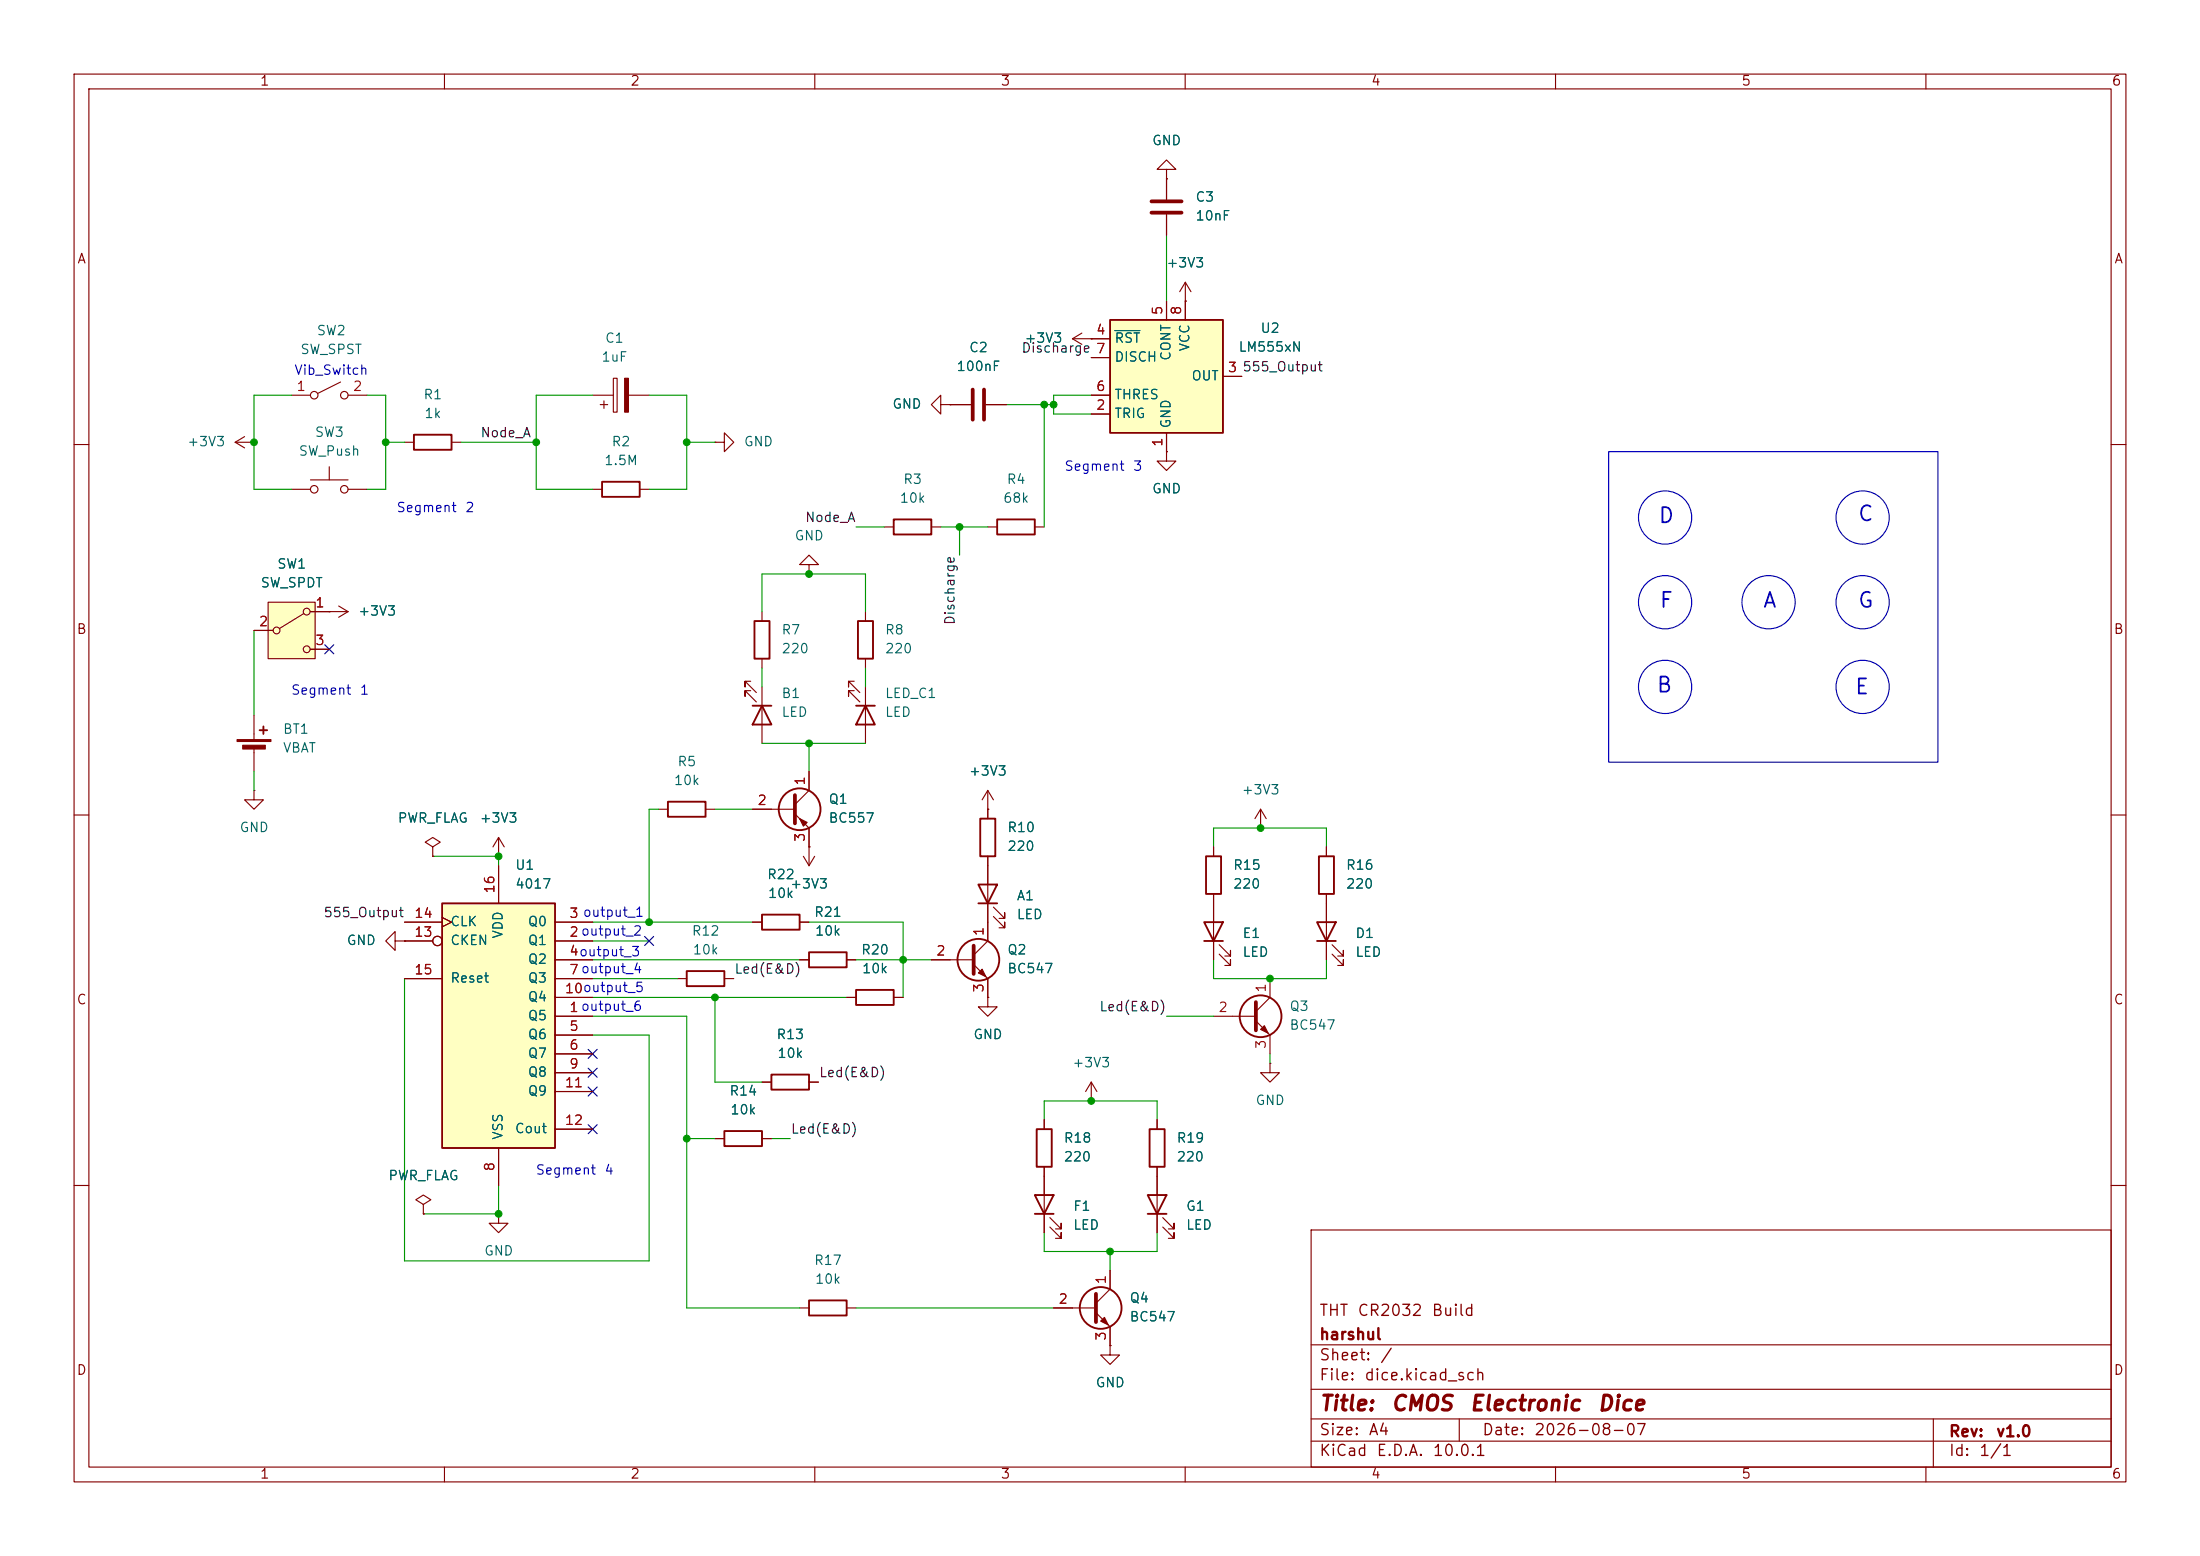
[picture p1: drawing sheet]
<svg xmlns="http://www.w3.org/2000/svg" width="297mm" height="210mm" viewBox="0 0 297 210" stroke-linecap="round" stroke-linejoin="round" font-family="sans-serif">
<g fill="none" stroke="#840000" stroke-width=".15">
<path d="M10 10h277v190h-277zM12 12h273v186h-273zM60 10v2M110 10v2M160 10v2M210 10v2M260 10v2M157.5 22.9h1.2l-1.2-1.3-1.3 1.3h1.3v1.2M157.5 24.1h.1M10 60h2M80 66h1.3M86.4 66h1.2"/>
<path d="M285 60h2M44.4 82.6h.1M44.4 82.6h2.6M45.7 81.8l1.3 .8M47 82.6l-1.3 .7M10 110h2M133.3 109.2v1.3M133.3 115.6v1.2M170.2 111.8h.1M170.2 109.2l-.8 1.3M170.2 109.2l.7 1.3M170.2 109.2v2.6"/>
<path d="M179.1 114.3v1.3M285 110h2M179.1 120.7v1.2M156.2 151.1v1.3M156.2 157.5v8.9M10 160h2M157 165.6l1.5 1.5v-.7v.7h-.8M157 164.3l1.5 1.6v-.8v.8h-.8M177 166h108v32h-108zM285 160h2M60 198v2M110 198v2"/>
<path d="M160 198v2M177 194.5h108M177 191.5h108M177 187.5h108M177 181.5h108M197 191.5v3M210 198v2M260 198v2M261 191.5v6.5"/>
</g>
<path d="M81.3 65h5.1v2.1h-5.1zM132.3 110.5h2.1v5.1h-2.1zM178.1 115.6h2v5.1h-2zM155.2 152.4h2v5.1h-2zM154.9 161.3h2.6l-1.3 2.5zM154.9 163.8h2.6" fill="none" stroke="#840000" stroke-width=".25"/>
<path d="M36.2 81.3h6.3v7.6h-6.3z" fill="#ffffc2"/>
<g fill="none" stroke="#840000" stroke-width=".15">
<path d="M157.5 24.1v2.8M157.5 29v2.8M160 38.1l-.7 1.3M160 38.1l.8 1.3M160 38.1v2.5M31.7 59.7h2.6M31.7 59.7l1.3 .8M33 58.9l-1.3 .8M34.3 59.7h.1M39.4 53.3h2.5M46 51.6l-3.1 1.5M47 53.3h2.5"/>
<path d="M54.6 59.7h1.3M61 59.7h1.2M144.8 45.7l1.2 .8M144.8 45.7h2.5M146 45l-1.2 .7M147.3 45.7h.1M160 40.6h.1M39.4 66h2.5M41.9 64.8h5.1M44.4 63v1.8M47 66h2.5M119.4 71.1h1.2"/>
<path d="M125.7 71.1h1.3M34.3 85.1h2.5M36.2 81.3h6.3v7.6h-6.3zM41 82.8l-3.3 2M41.9 82.6h2.5M41.9 87.6h2.5M53.3 127v-1.3l-1.2 1.3 1.2 1.3v-1.3h1.3M54.6 127h.1M107.9 129.5h1.3M114.3 134.6h1.3M114.3 129.5h1.3M120.6 134.6h1.3"/>
<path d="M96.5 153.7h1.3M102.9 153.7h1.2M102.9 146.1h1.2M109.2 146.1h1.3M141 158.8v7.6M107.9 176.5h1.3M114.3 176.5h1.3M141.7 165.6l1.6 1.5v-.7v.7h-.8M141.7 164.3l1.6 1.6v-.8v.8h-.8M142.2 176.5h5.8M148 177.2l1.9 1.9v2.5M149.9 171.5v2.5l-1.9 1.9"/>
<path d="M149.9 181.6v1.3h1.2l-1.2 1.3-1.3-1.3h1.3M149.9 181.6h.1"/>
<circle cx="42.4" cy="53.3" r=".51"/>
<circle cx="46.5" cy="53.3" r=".51"/>
<circle cx="42.4" cy="66" r=".51"/>
<circle cx="46.5" cy="66" r=".51"/>
<circle cx="37.3" cy="85.1" r=".46"/>
<circle cx="41.4" cy="87.6" r=".46"/>
<circle cx="41.4" cy="82.6" r=".46"/>
</g>
<path d="M155.4 27.2h4.1M155.4 28.7h4.1M148 174.6v3.8" fill="none" stroke="#840000" stroke-width=".51"/>
<g fill="none" stroke="#840000" stroke-width=".25">
<path d="M55.9 58.7h5.1v2h-5.1zM120.6 70.1h5.1v2h-5.1zM109.2 128.5h5.1v2.1h-5.1zM115.6 133.6h5v2h-5zM97.8 152.7h5.1v2h-5.1zM104.1 145h5.1v2.1h-5.1zM109.2 175.5h5.1v2h-5.1zM139.7 161.3h2.5l-1.2 2.5zM139.7 163.8h2.5"/>
<circle cx="148.6" cy="176.5" r="2.82"/>
</g>
<path d="M148.6 178.3l.5-.5 .5 1z" fill="#840000" stroke="#840000" stroke-width=".15"/>
<path d="M149.9 43.2h15.2v15.2h-15.2z" fill="#ffffc2"/>
<g fill="none" stroke="#840000" stroke-width=".25">
<path d="M149.9 43.2h15.2v15.2h-15.2zM35.1 98.6h1M35.6 98v1.1M101.6 95.3h2.5M102.9 95.3l1.2 2.5h-2.5zM115.6 95.3h2.5M115.8 83.8h2.1v5.1h-2.1zM116.8 95.3l1.3 2.5h-2.5zM90.2 108.2h5v2h-5zM132.1 119.4h2.5l-1.3 2.5zM92.7 131.1h5.1v2h-5.1zM102.9 123.4h5v2.1h-5z"/>
<path d="M132.1 121.9h2.5M140 152.4h2v5.1h-2z"/>
<circle cx="107.9" cy="109.2" r="2.82"/>
<circle cx="132.1" cy="129.5" r="2.82"/>
</g>
<g fill="none" stroke="#840000" stroke-width=".15">
<path d="M147.3 55.9h2.6M147.3 45.7h2.6M147.3 53.3h2.6M147.3 48.3h2.6M157.5 40.6v2.6M157.5 58.4v2.6M160 40.6v2.6M165.1 50.8h2.5M109.2 76.2h1.3l-1.3-1.3-1.3 1.3h1.3v1.3M109.2 77.5h.1M34.3 96.5v3.3M101.3 91.9h-.7v.8v-.8l1.5 1.6"/>
<path d="M101.3 93.2h-.7v.8v-.8l1.5 1.5M102.9 92.7v7.6M115.3 91.9h-.7v.8v-.8l1.5 1.6M115.3 93.2h-.7v.8v-.8l1.5 1.5M116.8 82.6v1.2M116.8 88.9v1.3M116.8 92.7v7.6M34.3 106.7v1.3h1.3l-1.3 1.2-1.3-1.2h1.3M34.3 106.7h.1M34.3 100.8v3.3M88.9 109.2h1.3M95.2 109.2h1.3"/>
<path d="M101.6 109.2h5.7M107.3 109.9l1.9 1.9v5M108.5 115.6l.7 1.2M109.2 114.3h.1M109.2 104.1v2.6l-1.9 1.9M110 115.6l-.8 1.2M133.3 109.2h.1M133.3 106.7v2.5M133.3 116.8v10.2l-1.9 1.9M133.3 106.7l-.7 1.3M133.3 106.7l.8 1.3M91.4 132.1h1.3"/>
<path d="M97.8 132.1h1.3M101.6 124.5h1.3M107.9 124.5h1.3M125.7 129.5h5.7M131.4 130.2l1.9 1.9v2.5M133.3 134.6v1.3h1.3l-1.3 1.3-1.2-1.3h1.2M133.3 134.6h.1M134.1 123.7l1.5 1.5v-.7v.7h-.7M134.1 122.4l1.5 1.6v-.8v.8h-.7M141 151.1v1.3M141 157.5v1.3M147.3 148.6h.1"/>
<path d="M147.3 146.1l-.7 1.2M147.3 146.1l.8 1.2M147.3 146.1v2.5"/>
</g>
<path d="M150.5 44.6h3.4" fill="none" stroke="#006464" stroke-width=".15"/>
<path d="M107.3 107.3v3.8M131.4 127.6v3.8" fill="none" stroke="#840000" stroke-width=".51"/>
<g fill="#840000" stroke="#840000" stroke-width=".15">
<path d="M132.1 131.3l.5-.5 .5 1z"/>
<path d="M107.9 110.5l1.1 .5-.5 .5z"/>
<path d="M32 99.8h4.6v.3h-4.6z"/>
<path d="M32.8 100.6h3v.5h-3z"/>
</g>
<path d="M59.7 121.9h15.2v33h-15.2z" fill="#ffffc2"/>
<g fill="none" stroke="#840000" stroke-width=".25">
<path d="M134.6 70.1h5.1v2h-5.1zM101.9 83.8h2v5.1h-2zM162.8 115.6h2v5.1h-2zM59.7 121.9h15.2v33h-15.2zM162.6 124.5h2.5l-1.3 2.5zM162.6 127h2.5M177.8 124.5h2.5l-1.2 2.5zM177.8 127h2.5"/>
<circle cx="170.2" cy="137.2" r="2.82"/>
</g>
<g fill="none" stroke="#840000" stroke-width=".15">
<path d="M157.5 24.1h.1M157.5 24.1v2.8M157.5 29v2.8M80 53.3h2.8M81 54.6h1M81.5 54.1v1M82.8 51.1h.5v4.5h-.5zM84.8 53.3h2.8M96.5 59.7h1.3v-1.3l1.3 1.3-1.3 1.3v-1.3M96.5 59.7h.1M127 54.6v-1.3l-1.3 1.3 1.3 1.3v-1.3h1.3M128.3 54.6h.1"/>
<path d="M128.3 54.6h2.8M133.1 54.6h2.8M147.3 45.7h.1M147.3 53.3h2.6M147.3 55.9h2.6M147.3 45.7h2.6M147.3 48.3h2.6M157.5 40.6v2.6M157.5 58.4v2.6M160 40.6h.1M160 40.6v2.6M165.1 50.8h2.5"/>
<path d="M133.3 71.1h1.3M139.7 71.1h1.3M157.5 61v1.2h1.2l-1.2 1.3-1.3-1.3h1.3M157.5 61h.1M34.3 85.1h2.5M41.9 82.6h2.5M41.9 87.6h2.5M44.4 82.6h.1M102.9 82.6v1.2M102.9 88.9v1.3M58.4 114.3l1-.6-1-.7-1 .7 1 .6v1.3M58.4 115.6h.1"/>
<path d="M67.3 115.6h.1M67.3 113v2.6M67.3 116.8v5.1M67.3 113l-.8 1.3M67.3 113l.8 1.3M101.6 109.2h2.5M109.2 114.3h.1M109.2 104.1v2.6M109.2 111.8v2.5M133.3 109.2h.1M133.3 109.2v1.3M133.3 115.6v3.8"/>
<path d="M163.8 114.3v1.3M179.1 114.3v1.3M54.6 127h.1M54.6 127h3.8M54.6 124.5h5.1M54.6 132.1h5.1M59.7 123.8l1.3 .7-1.3 .6M74.9 137.2h5.1M74.9 127h5.1M74.9 124.5h5.1M74.9 129.5h5.1M74.9 139.7h5.1"/>
<path d="M74.9 132.1h5.1M74.9 134.6h5.1M101.6 124.5h1.3M107.9 124.5h1.3M107.9 129.5h1.3M114.3 129.5h1.3M114.3 134.6h1.3M120.6 134.6h1.3M125.7 129.5h2.6M133.3 134.6h.1M133.3 121.9v5.1M133.3 132.1v2.5"/>
<path d="M163.8 137.2h5.7M163.8 120.7v8.8M164.6 128.8l1.5 1.5v-.8v.8h-.7M164.6 127.5l1.5 1.5v-.7v.7h-.7M169.5 137.8l1.9 1.9v2.5M171.4 132.1v2.5l-1.9 1.9M179.1 120.7v8.8M179.8 128.8l1.6 1.5v-.8v.8h-.8M179.8 127.5l1.6 1.5v-.7v.7h-.8M67.3 154.9v5.1M74.9 142.2h5.1M74.9 144.8h5.1"/>
<path d="M74.9 147.3h5.1M74.9 152.4h5.1M96.5 153.7h1.3M102.9 153.7h1.2M102.9 146.1h1.2M109.2 146.1h1.3M141 151.1v1.3M141 157.5v3.8M156.2 151.1v1.3M156.2 157.5v3.8M171.4 143.5v1.3h1.3l-1.3 1.3-1.2-1.3h1.2M171.4 143.5h.1"/>
<path d="M57.1 162.6l1.1-.7-1.1-.6-1 .6 1 .7v1.2M57.1 163.8h.1M67.3 163.8v1.3h1.3l-1.3 1.3-1.3-1.3h1.3M67.3 163.8h.1M141 163.8v2.6M142.2 176.5h2.6M149.9 171.5v2.5M149.9 179.1v2.5M156.2 163.8v2.6M149.9 181.6h.1"/>
<circle cx="59.1" cy="127" r=".63"/>
</g>
<path d="M131.3 52.6v4M132.8 52.6v4M169.5 135.3v3.8" fill="none" stroke="#840000" stroke-width=".51"/>
<g fill="#840000" stroke="#840000" stroke-width=".15">
<path d="M170.2 138.9l.5-.5 .5 1z"/>
<path d="M84.3 51.1h.5v4.5h-.5z"/>
</g>
<g fill="none" stroke="#009600" stroke-width=".15">
<path d="M157.5 31.8v8.8M39.4 53.3h-5.1v12.7h5.1M49.5 53.3h2.6v12.7h-2.6M52.1 59.7h2.5M62.2 59.7h10.2M80 53.3h-7.6v12.7h7.6M87.6 53.3h5.1v12.7h-5.1M92.7 59.7h3.8M135.9 54.6h6.3M141 54.6v16.5M147.3 53.3h-5.1v2.6h5.1M115.6 71.1h3.8"/>
<path d="M127 71.1h6.3M129.5 71.1v3.8M34.3 85.1v11.4M102.9 82.6v-5.1h13.9v5.1M102.9 90.2v2.5M116.8 90.2v2.5M34.3 104.1v2.6M58.4 115.6h8.9v1.2M88.9 109.2h-1.3v15.3M96.5 109.2h5.1M102.9 100.3h13.9M109.2 100.3v3.8"/>
<path d="M163.8 114.3v-2.5h15.3v2.5M54.6 132.1v38.1h33v-30.5h-7.6M80 137.2h12.7v39.3h15.2M80 129.5h27.9M80 132.1h11.4M80 127h7.6M80 124.5h21.6M80 134.6h34.3M96.5 134.6v11.5h6.4M109.2 124.5h12.7v10.1M115.6 129.5h10.1M157.5 137.2h6.3"/>
<path d="M163.8 129.5v2.6h15.3v-2.6M92.7 153.7h3.8M104.1 153.7h2.6M141 151.1v-2.5h15.2v2.5M171.4 142.2v1.3M67.3 160v3.8h-10.2M115.6 176.5h26.6M141 166.4v2.5h15.2v-2.5M149.9 168.9v2.6"/>
</g>
<path d="M43.8 87l1.3 1.2M45.1 87l-1.3 1.2M87 126.4l1.2 1.2M88.2 126.4l-1.2 1.2M79.4 146.7l1.2 1.2M79.4 141.6l1.2 1.2M79.4 151.8l1.2 1.2M79.4 144.2l1.2 1.2M80.6 146.7l-1.2 1.2M80.6 141.6l-1.2 1.2M80.6 151.8l-1.2 1.2M80.6 144.2l-1.2 1.2" fill="none" stroke="#000084" stroke-width=".15"/>
<g fill="none" stroke="#0000c2" stroke-width=".15">
<path d="M217.2 61h44.4v41.9h-44.4z"/>
<circle cx="224.8" cy="69.8" r="3.6"/>
<circle cx="251.5" cy="69.8" r="3.6"/>
<circle cx="224.8" cy="81.3" r="3.6"/>
<circle cx="224.8" cy="92.7" r="3.6"/>
<circle cx="238.8" cy="81.3" r="3.6"/>
<circle cx="251.5" cy="92.7" r="3.6"/>
<circle cx="251.5" cy="81.3" r="3.6"/>
</g>
<path d="M150.5 44.6h3.4" fill="none" stroke="#006464" stroke-width=".15"/>
<g fill="#009600" stroke="#009600" stroke-width=".14">
<circle cx="142.2" cy="54.6" r=".46"/>
<circle cx="141" cy="54.6" r=".46"/>
<circle cx="109.2" cy="77.5" r=".46"/>
<circle cx="92.7" cy="59.7" r=".46"/>
<circle cx="109.2" cy="100.3" r=".46"/>
<circle cx="52.1" cy="59.7" r=".46"/>
<circle cx="34.3" cy="59.7" r=".46"/>
<circle cx="72.4" cy="59.7" r=".46"/>
<circle cx="147.3" cy="148.6" r=".46"/>
<circle cx="129.5" cy="71.1" r=".46"/>
<circle cx="171.4" cy="132.1" r=".46"/>
<circle cx="149.9" cy="168.9" r=".46"/>
<circle cx="170.2" cy="111.8" r=".46"/>
<circle cx="92.7" cy="153.7" r=".46"/>
<circle cx="96.5" cy="134.6" r=".46"/>
<circle cx="121.9" cy="129.5" r=".46"/>
<circle cx="67.3" cy="163.8" r=".46"/>
<circle cx="87.6" cy="124.5" r=".46"/>
<circle cx="67.3" cy="115.6" r=".46"/>
</g>
<g font-size="2" fill="#0000c2">
<text x="223.7" y="71.1">D</text>
<text x="250.7" y="70.8">C</text>
<text x="223.9" y="82.5">F</text>
<text x="237.9" y="82.5">A</text>
<text x="250.7" y="82.5">G</text>
<text x="223.5" y="94">B</text>
<text x="250.3" y="94.2">E</text>
</g>
<g font-size="2" fill="#840000">
<text x="178" y="190.9">Title:</text>
<text x="187.7" y="190.9">CMOS</text>
<text x="198.3" y="190.9">Electronic</text>
<text x="215.5" y="190.9">Dice</text>
</g>
<g font-size="1.5" fill="#840000">
<text x="178" y="178">THT</text>
<text x="183.2" y="178">CR2032</text>
<text x="193.2" y="178">Build</text>
<text x="178" y="184">Sheet:</text>
<text x="178" y="181.2">harshul</text>
<text x="186.2" y="184">/</text>
<text x="178" y="186.7">File:</text>
<text x="184.1" y="186.7">dice.kicad_sch</text>
<text x="178" y="196.9">KiCad</text>
<text x="178" y="194.1">Size:</text>
<text x="184.7" y="194.1">A4</text>
<text x="185.7" y="196.9">E.D.A.</text>
<text x="193.3" y="196.9">10.0.1</text>
<text x="200" y="194.1">Date:</text>
<text x="207" y="194.1">2026-08-07</text>
<text x="263" y="194.3">Rev:</text>
<text x="263" y="196.9">Id:</text>
<text x="267.1" y="196.9">1/1</text>
<text x="269.4" y="194.3">v1.0</text>
</g>
<g font-size="1.3" fill="#840000">
<text x="35" y="11.9">1</text>
<text x="85" y="11.9">2</text>
<text x="135" y="11.9">3</text>
<text x="185" y="11.9">4</text>
<text x="235" y="11.9">5</text>
<text x="285" y="11.9">6</text>
<text x="10.3" y="35.9">A</text>
<text x="285.3" y="35.9">A</text>
<text x="10.3" y="85.9">B</text>
<text x="285.3" y="85.9">B</text>
<text x="10.3" y="135.9">C</text>
<text x="285.3" y="135.9">C</text>
<text x="10.3" y="185.9">D</text>
<text x="285.3" y="185.9">D</text>
<text x="35" y="199.9">1</text>
<text x="85" y="199.9">2</text>
<text x="135" y="199.9">3</text>
<text x="185" y="199.9">4</text>
<text x="235" y="199.9">5</text>
<text x="285" y="199.9">6</text>
</g>
<g font-size="1.3" fill="#006464">
<text x="155.4" y="19.9">GND</text>
<text x="161.3" y="27.5">C3</text>
<text x="161.3" y="30.1">10nF</text>
<text x="157.4" y="36.4">+3V3</text>
<text x="42.7" y="45.6">SW2</text>
<text x="81.6" y="46.6">C1</text>
<text x="130.7" y="47.9">C2</text>
<text x="138.2" y="46.6">+3V3</text>
<text x="150.4" y="46.6">RST</text>
<text x="160.9" y="47.5" transform="rotate(-90 160.9 47.5)">VCC</text>
<text x="167.1" y="47.8">LM555xN</text>
<text x="170.1" y="45.2">U2</text>
<text x="40.5" y="48.1">SW_SPST</text>
<text x="81.1" y="49.1">1uF</text>
<text x="129" y="50.4">100nF</text>
<text x="150.4" y="49.1">DISCH</text>
<text x="158.3" y="48.8" transform="rotate(-90 158.3 48.8)">CONT</text>
<text x="160.8" y="51.7">OUT</text>
<text x="42.4" y="59.3">SW3</text>
<text x="57.1" y="54.2">R1</text>
<text x="57.2" y="56.7">1k</text>
<text x="120.4" y="55.5">GND</text>
<text x="150.4" y="56.7">TRIG</text>
<text x="150.4" y="54.2">THRES</text>
<text x="158.3" y="57.9" transform="rotate(-90 158.3 57.9)">GND</text>
<text x="25.2" y="60.6">+3V3</text>
<text x="40.2" y="61.8">SW_Push</text>
<text x="81.5" y="63.1">1.5M</text>
<text x="82.5" y="60.6">R2</text>
<text x="100.3" y="60.6">GND</text>
<text x="121.8" y="65.6">R3</text>
<text x="135.8" y="65.6">R4</text>
<text x="121.4" y="68.2">10k</text>
<text x="135.3" y="68.2">68k</text>
<text x="155.4" y="66.9">GND</text>
<text x="37.3" y="77.1">SW1</text>
<text x="107.2" y="73.3">GND</text>
<text x="35.1" y="79.6">SW_SPDT</text>
<text x="48.3" y="83.4">+3V3</text>
<text x="105.4" y="86">R7</text>
<text x="105.4" y="88.5">220</text>
<text x="119.4" y="86">R8</text>
<text x="119.4" y="88.5">220</text>
<text x="105.4" y="94.5">B1</text>
<text x="119.4" y="94.5">LED_C1</text>
<text x="38.1" y="99.4">BT1</text>
<text x="38.1" y="101.9">VBAT</text>
<text x="105.4" y="97.1">LED</text>
<text x="119.4" y="97.1">LED</text>
<text x="90.9" y="106.3">10k</text>
<text x="91.4" y="103.7">R5</text>
<text x="130.7" y="105">+3V3</text>
<text x="167.5" y="107.5">+3V3</text>
<text x="32.3" y="112.6">GND</text>
<text x="53.6" y="111.4">PWR_FLAG</text>
<text x="64.7" y="111.4">+3V3</text>
<text x="111.8" y="111.4">BC557</text>
<text x="111.8" y="108.8">Q1</text>
<text x="135.9" y="112.6">R10</text>
<text x="69.5" y="117.7">U1</text>
<text x="103.5" y="119">R22</text>
<text x="135.9" y="115.2">220</text>
<text x="166.4" y="117.7">R15</text>
<text x="181.6" y="117.7">R16</text>
<text x="60.7" y="125.3">CLK</text>
<text x="69.5" y="120.2">4017</text>
<text x="71.2" y="125.3">Q0</text>
<text x="103.6" y="121.5">10k</text>
<text x="106.6" y="120.2">+3V3</text>
<text x="109.8" y="124.1">R21</text>
<text x="137.2" y="121.8">A1</text>
<text x="137.2" y="124.4">LED</text>
<text x="166.4" y="120.2">220</text>
<text x="181.6" y="120.2">220</text>
<text x="46.7" y="127.9">GND</text>
<text x="60.7" y="127.9">CKEN</text>
<text x="68.2" y="126.8" transform="rotate(-90 68.2 126.8)">VDD</text>
<text x="71.2" y="127.9">Q1</text>
<text x="71.2" y="130.4">Q2</text>
<text x="93.3" y="126.6">R12</text>
<text x="93.4" y="129.1">10k</text>
<text x="109.9" y="126.6">10k</text>
<text x="116.2" y="129.1">R20</text>
<text x="116.3" y="131.7">10k</text>
<text x="135.9" y="131.7">BC547</text>
<text x="135.9" y="129.1">Q2</text>
<text x="167.6" y="126.9">E1</text>
<text x="167.6" y="129.5">LED</text>
<text x="182.9" y="126.9">D1</text>
<text x="182.9" y="129.5">LED</text>
<text x="60.7" y="132.9">Reset</text>
<text x="71.2" y="132.9">Q3</text>
<text x="71.2" y="135.5">Q4</text>
<text x="174" y="136.8">Q3</text>
<text x="71.2" y="138">Q5</text>
<text x="71.2" y="140.6">Q6</text>
<text x="71.2" y="143.1">Q7</text>
<text x="104.7" y="140.6">R13</text>
<text x="104.9" y="143.1">10k</text>
<text x="131.3" y="140.6">GND</text>
<text x="174" y="139.3">BC547</text>
<text x="71.2" y="145.6">Q8</text>
<text x="71.2" y="148.2">Q9</text>
<text x="98.4" y="148.2">R14</text>
<text x="144.7" y="144.4">+3V3</text>
<text x="169.4" y="149.5">GND</text>
<text x="68.2" y="153.9" transform="rotate(-90 68.2 153.9)">VSS</text>
<text x="69.4" y="153.3">Cout</text>
<text x="98.5" y="150.7">10k</text>
<text x="143.5" y="154.5">R18</text>
<text x="158.8" y="154.5">R19</text>
<text x="52.3" y="159.6">PWR_FLAG</text>
<text x="143.5" y="157.1">220</text>
<text x="158.8" y="157.1">220</text>
<text x="144.8" y="163.7">F1</text>
<text x="144.8" y="166.3">LED</text>
<text x="160" y="163.7">G1</text>
<text x="160" y="166.3">LED</text>
<text x="65.3" y="169.8">GND</text>
<text x="109.8" y="171">R17</text>
<text x="109.9" y="173.6">10k</text>
<text x="152.4" y="178.7">BC547</text>
<text x="152.4" y="176.1">Q4</text>
<text x="147.8" y="187.6">GND</text>
</g>
<g font-size="1.3" fill="#0f0f0f">
<text x="137.8" y="47.9">Discharge 7</text>
<text x="167.6" y="50.5">555_Output</text>
<text x="64.8" y="59.3">Node_A</text>
<text x="108.6" y="70.8">Node_A</text>
<text x="129.2" y="84.4" transform="rotate(-90 129.2 84.4)">Discharge</text>
<text x="43.6" y="124.1">555_Output</text>
<text x="99.1" y="131.7">Led(E&amp;D)</text>
<text x="148.3" y="136.8">Led(E&amp;D)</text>
<text x="110.5" y="145.7">Led(E&amp;D)</text>
<text x="106.7" y="153.3">Led(E&amp;D)</text>
</g>
<g font-size="1.3" fill="#a90000">
<text x="147.9" y="45.5">4</text>
<text x="157.2" y="42.6" transform="rotate(-90 157.2 42.6)">5</text>
<text x="159.8" y="42.6" transform="rotate(-90 159.8 42.6)">8</text>
<text x="39.9" y="53.1">1</text>
<text x="47.6" y="53.1">2</text>
<text x="147.9" y="53.1">6</text>
<text x="147.9" y="48">7</text>
<text x="165.7" y="50.5">3</text>
<text x="147.9" y="55.6">2</text>
<text x="157.2" y="60.4" transform="rotate(-90 157.2 60.4)">1</text>
<text x="42.5" y="82.3">1</text>
<text x="34.9" y="84.8">2</text>
<text x="42.5" y="87.4">3</text>
<text x="109" y="106.1" transform="rotate(-90 109 106.1)">1</text>
<text x="102.2" y="109">2</text>
<text x="109" y="113.7" transform="rotate(-90 109 113.7)">3</text>
<text x="55.8" y="124.2">14</text>
<text x="67.1" y="120.7" transform="rotate(-90 67.1 120.7)">16</text>
<text x="76.8" y="124.2">3 output_1</text>
<text x="76.8" y="124.2">3</text>
<text x="55.8" y="126.7">13</text>
<text x="55.8" y="131.8">15</text>
<text x="76.8" y="126.7">2output_2</text>
<text x="76.8" y="129.3">4output_3</text>
<text x="76.8" y="131.8">7output_4</text>
<text x="76.8" y="126.7">2</text>
<text x="76.8" y="129.3">4</text>
<text x="76.8" y="131.8">7</text>
<text x="126.3" y="129.3">2</text>
<text x="133.1" y="126.4" transform="rotate(-90 133.1 126.4)">1</text>
<text x="76.2" y="134.4">10output_5</text>
<text x="76.2" y="134.4">10</text>
<text x="76.8" y="136.9">1output_6</text>
<text x="76.8" y="136.9">1</text>
<text x="133.1" y="134.1" transform="rotate(-90 133.1 134.1)">3</text>
<text x="164.4" y="136.9">2</text>
<text x="171.2" y="134.1" transform="rotate(-90 171.2 134.1)">1</text>
<text x="76.8" y="139.4">5</text>
<text x="76.8" y="142">6</text>
<text x="171.2" y="141.7" transform="rotate(-90 171.2 141.7)">3</text>
<text x="76.2" y="147.1">11</text>
<text x="76.8" y="144.5">9</text>
<text x="76.2" y="152.1">12</text>
<text x="67.1" y="158.2" transform="rotate(-90 67.1 158.2)">8</text>
<text x="149.6" y="173.4" transform="rotate(-90 149.6 173.4)">1</text>
<text x="142.8" y="176.3">2</text>
<text x="149.6" y="181" transform="rotate(-90 149.6 181)">3</text>
</g>
<g font-size="1.3" fill="#0000c2">
<text x="39.6" y="50.9">Vib_Switch</text>
<text x="143.6" y="63.9">Segment</text>
<text x="152.9" y="63.9">3</text>
<text x="53.4" y="69.4">Segment</text>
<text x="62.7" y="69.4">2</text>
<text x="39.2" y="94.1">Segment</text>
<text x="48.5" y="94.1">1</text>
<text x="72.2" y="158.9">Segment</text>
<text x="81.5" y="158.9">4</text>
</g>
</svg>
